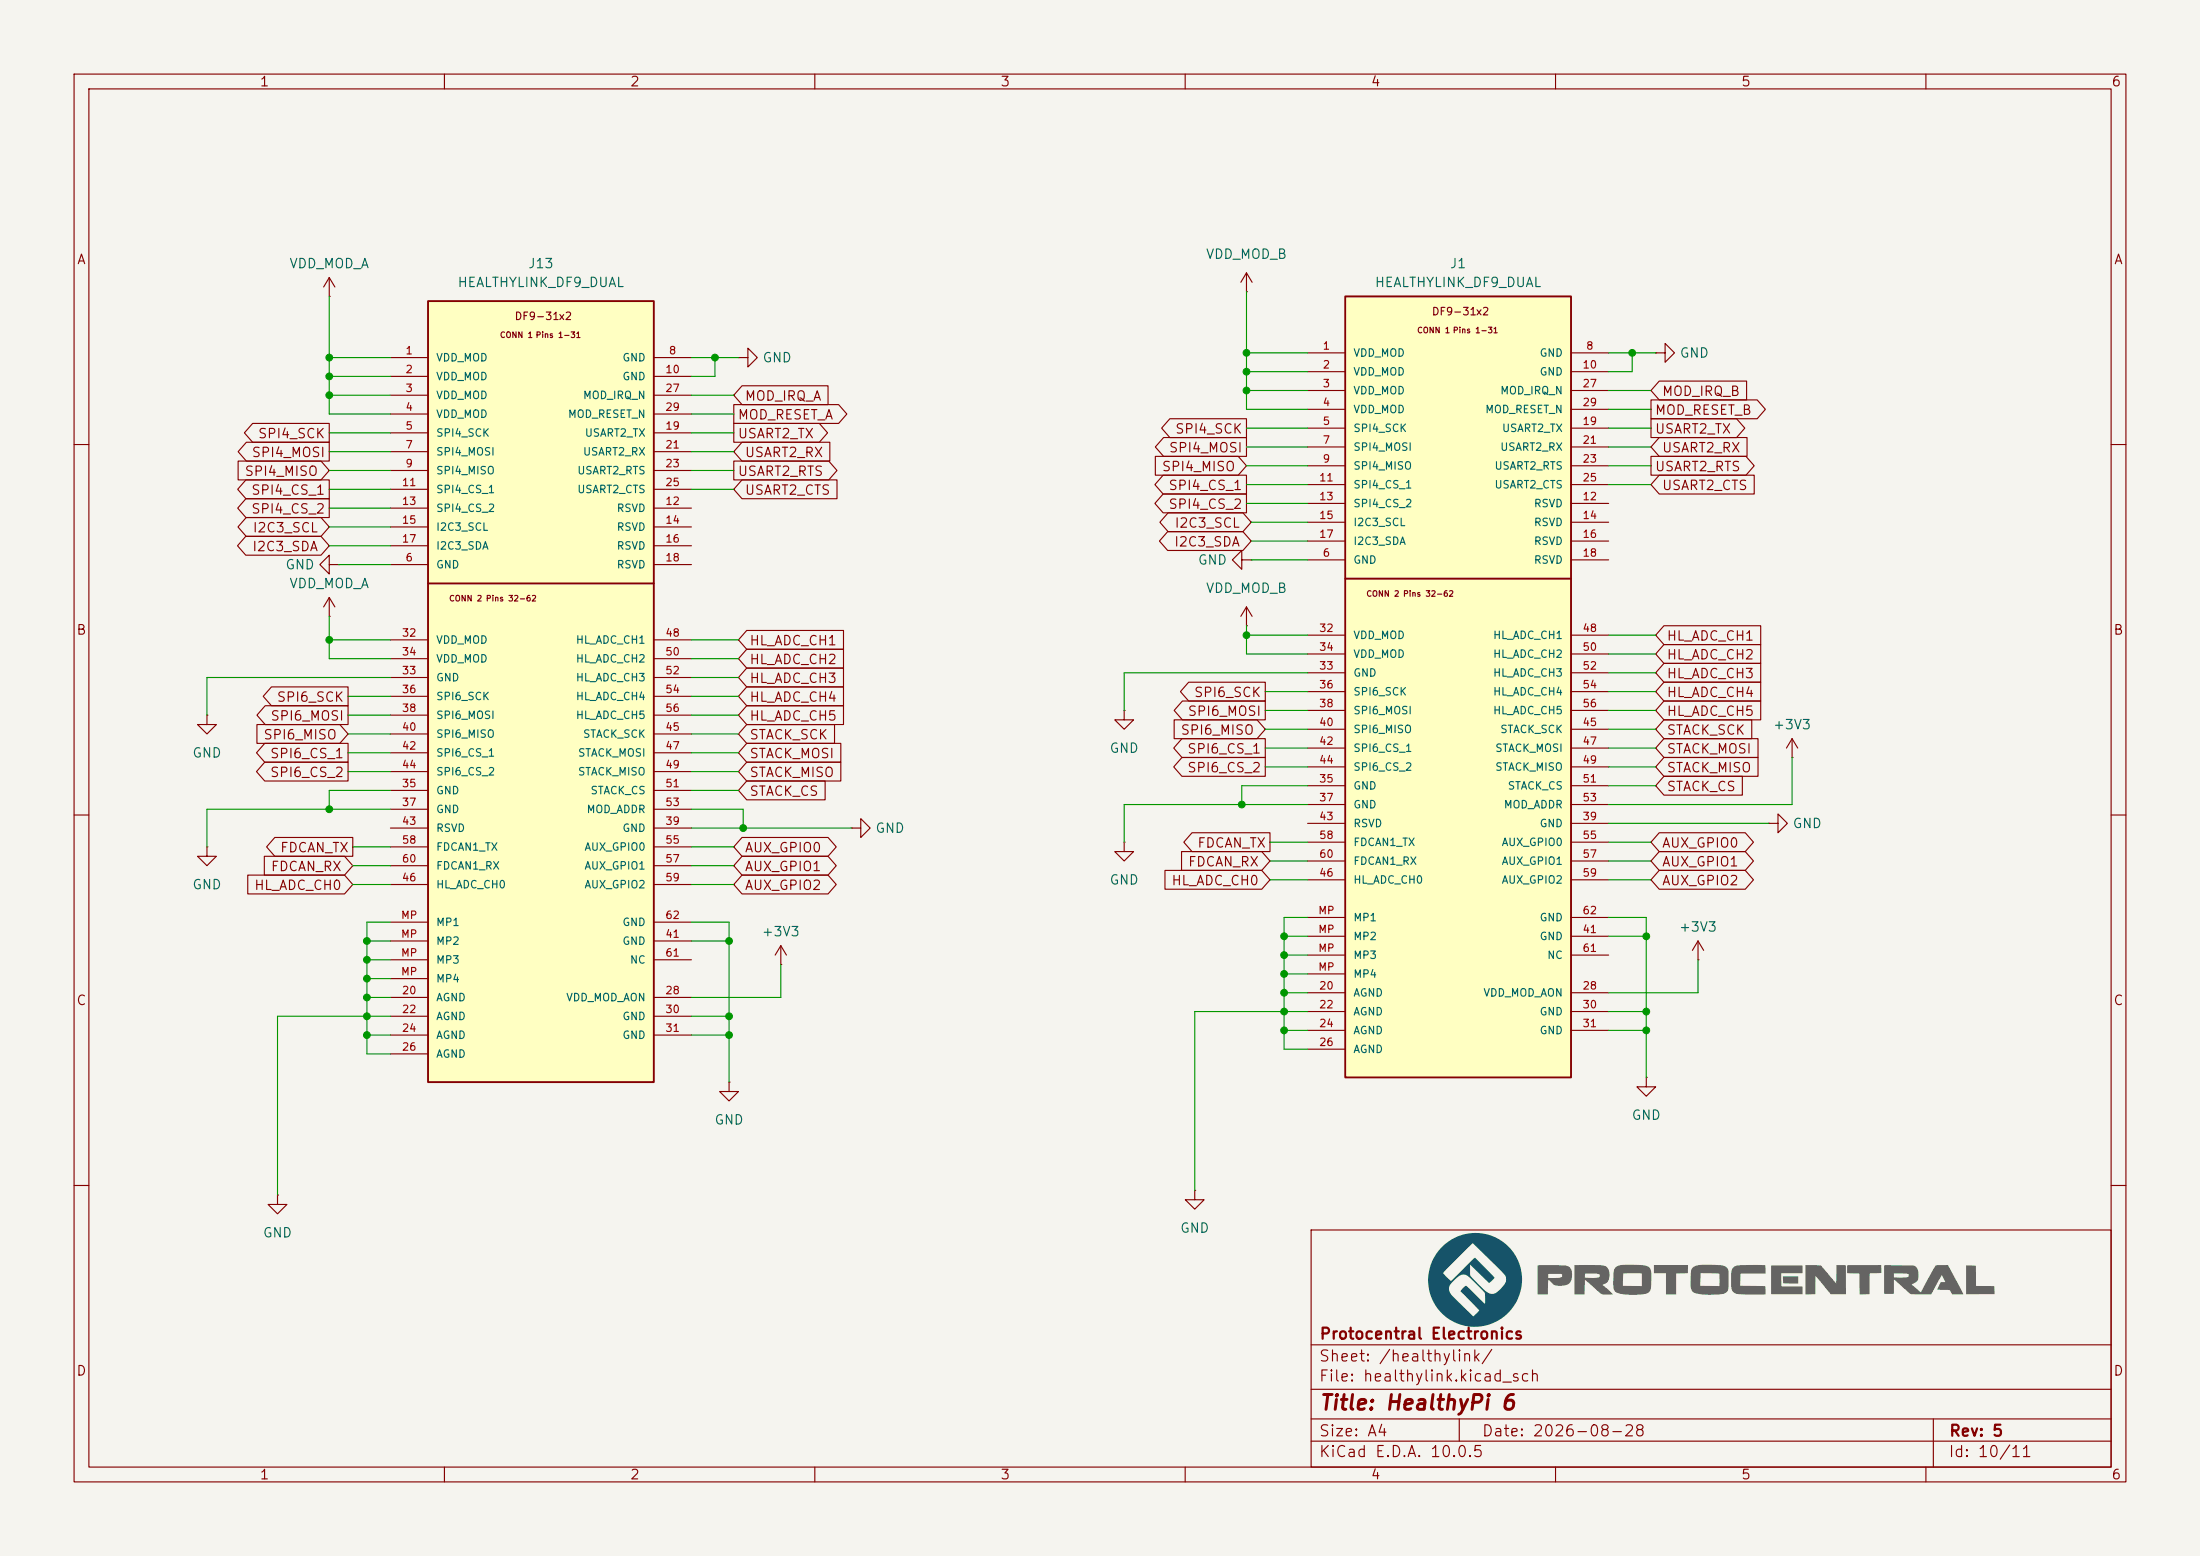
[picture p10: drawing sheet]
<svg xmlns="http://www.w3.org/2000/svg" width="297mm" height="210mm" viewBox="0 0 297 210" stroke-linecap="round" stroke-linejoin="round" font-family="sans-serif">
<path d="M0 0h297v210h-297z" fill="#f5f4ef" stroke="#f5f4ef" stroke-width=".14"/>
<g fill="none" stroke="#840000" stroke-width=".15">
<path d="M10 10h277v190h-277zM12 12h273v186h-273zM60 10v2M110 10v2M160 10v2M210 10v2M260 10v2M44.4 37.5v2.5M44.4 37.5l-.7 1.2M44.4 37.5l.8 1.2M168.3 39.4h.1M168.3 36.8l-.8 1.3"/>
<path d="M168.3 36.8l.7 1.3M168.3 36.8v2.6M44.4 40h.1M99.7 48.3h1.3v-1.3l1.2 1.3-1.2 1.2v-1.2M99.7 48.3h.1M10 60h2M44.4 76.2v1.3l-1.2-1.3 1.2-1.3v1.3h1.3M45.7 76.2h.1M285 60h2M27.9 96.5v1.3h-1.2l1.2 1.3 1.3-1.3h-1.3M27.9 96.5h.1M44.4 83.2h.1"/>
<path d="M44.4 80.6l-.7 1.3M44.4 80.6l.8 1.3M44.4 80.6v2.6M151.8 95.9v1.3h-1.3l1.3 1.2 1.2-1.2h-1.2M151.8 95.9h.1M241.9 99.7l-.7 1.3M241.9 99.7l.8 1.3M241.9 99.7v2.5M10 110h2M27.9 114.3v1.3h-1.2l1.2 1.2 1.3-1.2h-1.3M27.9 114.3h.1M114.9 111.8h1.3v-1.3l1.3 1.3-1.3 1.2v-1.2"/>
<path d="M114.9 111.8h.1M151.8 113.7v1.2h-1.3l1.3 1.3 1.2-1.3h-1.2M151.8 113.7h.1M238.8 111.1h1.2v-1.2l1.3 1.2-1.3 1.3v-1.3M238.8 111.1h.1M241.9 102.2h.1M285 110h2M105.4 130.2h.1M105.4 127.6l-.8 1.3M105.4 127.6l.8 1.3M105.4 127.6v2.6M222.2 145.4v1.3h1.3l-1.3 1.3-1.2-1.3h1.2"/>
<path d="M222.2 145.4h.1M10 160h2M37.5 161.3v1.3h1.2l-1.2 1.2-1.3-1.2h1.3M37.5 161.3h.1M161.3 160.7v1.2h1.3l-1.3 1.3-1.3-1.3h1.3M161.3 160.7h.1M177 166h108v32h-108zM285 160h2M60 198v2M110 198v2M160 198v2M177 194.5h108"/>
<path d="M177 191.5h108M177 187.5h108M177 181.5h108M197 191.5v3M210 198v2M260 198v2M261 191.5v6.5"/>
</g>
<path d="M194.6 168.4a6.3 6.3 0 0 1 8.4-.6 6.3 6.3 0 0 1 1.5 8.3 6.3 6.3 0 0 1-8.1 2.4 6.2 6.2 0 0 1-3.5-4.5h2.7a3.5 3.5 0 0 0 1.4 1.8l1.9 1.9 .8-.8-2.5-2.6 .2-.4a.52 .52 0 0 1 .6-.3l2.5 2.3a2.67 2.67 0 0 0-.2-1.5l-1.7-1.8a1.17 1.17 0 0 0-1.9-.1l-.2 .2a1.73 1.73 0 0 0-.9 1.3h-2.7l-.1-1.2 .1-1h1.9l1.1 1.1 3.2-3.2 2.4 2.4a.35 .35 0 0 1 .2 .4l-.7 .7-2.5-2.5v1.2a.79 .79 0 0 0 .5 .8l1.3 1.3a1.32 1.32 0 0 0 2.2 0l.2-.2a1.3 1.3 0 0 0 .5-1.7l-4.4-4.3-4 4h-1.9a6.2 6.2 0 0 1 1.7-3.4z" fill="#165369"/>
<g fill="#656463">
<path d="M207.6 170.8h.8a13.8 13.8 0 0 1 3.3 .1 1.63 1.63 0 0 1-.1 2.5 1.95 1.95 0 0 1-2.4-.5l-.2-.2-.1 2h-1.3v-2.2h2.9a.36 .36 0 0 0 .4-.5l-1.8-.1-.1 .1v.5h-1.4z"/>
<path d="M212.5 170.8l.8-.1a15 15 0 0 1 3.5 .2 1.52 1.52 0 0 1-.1 2.3l-.4 .2 1.5 1.3h-.9a1.32 1.32 0 0 1-1.4-.6l-1.5-1.4-.1 2h-1.4v-2.3l2.6 .1a1.1 1.1 0 0 0 .9-.2v-.1a.45 .45 0 0 0-.6-.3h-1.4v.5h-1.5z"/>
<path d="M218.2 171a3.7 3.7 0 0 1 2.2-.3h.7a2.3 2.3 0 0 1 1.7 .5 6.4 6.4 0 0 1-.1 3.1 3.2 3.2 0 0 1-2.3 .5l-.7-.1a2.15 2.15 0 0 1-1.8-.6l-.1-.6 3.9 .1v-1.7h-2.5l-.1 1.6h-1.3v-1.5a1.25 1.25 0 0 1 .4-1z"/>
<path d="M223.3 170.7h4.6l-.1 1.1-1.5 .1v2.8h-1.4v-2.9h-1.6z"/>
<path d="M228.5 171.1a3.3 3.3 0 0 1 2.2-.4h1.3a1.16 1.16 0 0 1 1.3 .8l.1 .3a5.4 5.4 0 0 1-.3 2.5 4.3 4.3 0 0 1-2.6 .4h-.7a1.47 1.47 0 0 1-1.5-.8l-.1-.4 3.9 .1v-1.7l-2.5-.1-.1 1.7h-1.3l.1-1.7z"/>
<path d="M234.1 171a4.4 4.4 0 0 1 2.2-.3l2 .1 .1 1.1h-3.4l-.1 1.6 3.4 .1 .1 1.1h-.7a13.8 13.8 0 0 1-3.5-.2 1.46 1.46 0 0 1-.5-1.5v-1.1a1.22 1.22 0 0 1 .4-.9z"/>
<path d="M240.7 172.3h2.1v.9h-.3a4 4 0 0 1-1.8-.1z"/>
<path d="M239.1 170.8h4.2v1h-2.8v1.8h2.8l.1 1.1h-4.3z"/>
<path d="M243.7 170.8h1.7a.53 .53 0 0 1 .7 .3l1.8 2.1v-2.4h1.3v3.9h-2l-2.1-2.5v2.5h-1.4z"/>
<path d="M249.4 170.8l4.6-.1v1.1l-1.6 .1v2.8h-1.3l-.1-2.8-1.6-.1z"/>
<path d="M254.4 170.8h3.4a.98 .98 0 0 1 1.2 1.2 1.15 1.15 0 0 1-.9 1.4l1.2 1 2-3.6 1.7-.1 2 4h-1.5l-.2-.4a.34 .34 0 0 0-.4-.2h-1.4l.5-1 .6-.1-.4-.9-1.5 2.6h-2.7l-2.3-2v1.9h-1.3v-2.7h1.3v.5h1.4a.4 .4 0 0 0 .4 0 .4 .4 0 0 0 .2-.4l-.8-.1h-2.5z"/>
<path d="M265.4 170.8h1.4v2.8h2.4l.1 1.1h-3.9z"/>
</g>
<path d="M167.6 75.6v-1.3l-1.2 1.3 1.2 1.2v-1.2h1.3M168.9 75.6h.1M168.3 84.5h.1M168.3 81.9l-.8 1.3M168.3 81.9l.7 1.3M168.3 81.9v2.6M229.2 129.5h.1M229.2 127l-.7 1.3M229.2 127l.8 1.3M229.2 127v2.5M98.4 146.1v1.2h1.3l-1.3 1.3-1.2-1.3h1.2M98.4 146.1h.1" fill="none" stroke="#840000" stroke-width=".15"/>
<path d="M181.6 40h30.5v105.4h-30.5z" fill="#ffffc2"/>
<path d="M181.6 40h30.5v105.4h-30.5zM181.6 78.1h30.5" fill="none" stroke="#840000" stroke-width=".25"/>
<g fill="none" stroke="#840000" stroke-width=".15">
<path d="M176.5 47.6h5.1M176.5 50.2h5.1M176.5 52.7h5.1M176.5 55.2h5.1M176.5 57.8h5.1M212.1 47.6h5.1M212.1 50.2h5.1M212.1 52.7h5.1M212.1 55.2h5.1M212.1 57.8h5.1M176.5 75.6h5.1M176.5 60.3h5.1"/>
<path d="M176.5 62.9h5.1M176.5 65.4h5.1M176.5 67.9h5.1M176.5 70.5h5.1M176.5 73h5.1M212.1 75.6h5.1M212.1 60.3h5.1M212.1 62.9h5.1M212.1 65.4h5.1M212.1 67.9h5.1M212.1 70.5h5.1M212.1 73h5.1"/>
<path d="M176.5 85.7h5.1M176.5 90.8h5.1M176.5 88.3h5.1M176.5 93.3h5.1M176.5 95.9h5.1M176.5 98.4h5.1M212.1 85.7h5.1M212.1 90.8h5.1M212.1 88.3h5.1M212.1 93.3h5.1M212.1 95.9h5.1M212.1 98.4h5.1"/>
<path d="M176.5 106h5.1M176.5 108.6h5.1M176.5 111.1h5.1M176.5 101h5.1M176.5 103.5h5.1M176.5 118.7h5.1M176.5 113.7h5.1M176.5 116.2h5.1M212.1 106h5.1M212.1 108.6h5.1M212.1 111.1h5.1M212.1 101h5.1"/>
<path d="M212.1 103.5h5.1M212.1 118.7h5.1M212.1 113.7h5.1M212.1 116.2h5.1M176.5 134h5.1M176.5 136.5h5.1M176.5 139.1h5.1M176.5 126.4h5.1M176.5 128.9h5.1M176.5 123.8h5.1M176.5 131.4h5.1M212.1 134h5.1"/>
<path d="M212.1 136.5h5.1M212.1 139.1h5.1M212.1 126.4h5.1M212.1 128.9h5.1M212.1 123.8h5.1M176.5 141.6h5.1"/>
</g>
<path d="M57.8 40.6h30.5v105.5h-30.5z" fill="#ffffc2"/>
<path d="M57.8 40.6h30.5v105.5h-30.5zM57.8 78.7h30.5" fill="none" stroke="#840000" stroke-width=".25"/>
<g fill="none" stroke="#840000" stroke-width=".15">
<path d="M33.3 59.7h11.1v2.5h-11.1l-1.2-1.2zM34.1 57.1h10.3v2.6h-10.3l-1.1-1.3zM52.7 48.3h5.1M52.7 50.8h5.1M52.7 53.3h5.1M52.7 55.9h5.1M52.7 58.4h5.1M88.3 48.3h5M88.3 50.8h5M88.3 53.3h5M88.3 55.9h5M88.3 58.4h5"/>
<path d="M99.1 57.1h11.5l1.1 1.3-1.1 1.3h-11.5zM99.1 54.6h14.1l1.1 1.3-1.1 1.3h-14.1zM100.2 52.1h11.6v2.5h-11.6l-1.1-1.3zM100.2 59.7h11.8v2.5h-11.8l-1.1-1.2zM157.1 59.1h11.2v2.5h-11.2l-1.1-1.3zM157.9 56.5h10.4v2.6h-10.4l-1.1-1.3zM222.9 56.5h11.5l1.2 1.3-1.2 1.3h-11.5zM222.9 54h14.3l1.1 1.2-1.1 1.3h-14.3zM223.5 47.6h1.3v-1.2l1.3 1.2-1.3 1.3v-1.3M223.5 47.6h.1M224 59.1h11.9v2.5h-11.9l-1.1-1.3zM224 51.4h11.8v2.6h-11.8l-1.1-1.3z"/>
<path d="M32.1 62.2h11.2l1.1 1.3-1.1 1.3h-11.2zM33.2 72.4h10.1l1.1 1.3-1.1 1.2h-10.1l-1.1-1.2zM33.2 67.3h11.2v2.6h-11.2l-1.1-1.3zM33.2 64.8h11.2v2.5h-11.2l-1.1-1.3zM33.2 69.8h10.1l1.1 1.3-1.1 1.3h-10.1l-1.1-1.3zM52.7 76.2h5.1M52.7 61h5.1M52.7 63.5h5.1M52.7 66h5.1M52.7 68.6h5.1M52.7 71.1h5.1M52.7 73.7h5.1"/>
<path d="M88.3 76.2h5M88.3 61h5M88.3 63.5h5M88.3 66h5M88.3 68.6h5M88.3 71.1h5M88.3 73.7h5M99.1 62.2h12.8l1.1 1.3-1.1 1.3h-12.8zM100.2 64.8h12.8v2.5h-12.8l-1.1-1.3zM156 61.6h11.2l1.1 1.3-1.1 1.2h-11.2zM157 66.7h11.3v2.5h-11.3l-1.1-1.3zM157 64.1h11.3v2.6h-11.3l-1.1-1.3z"/>
<path d="M157.6 71.8h10.2l1.1 1.2-1.1 1.3h-10.2l-1.1-1.3zM157.7 69.2h10.1l1.1 1.3-1.1 1.3h-10.1l-1.1-1.3zM222.9 61.6h12.8l1.1 1.3-1.1 1.2h-12.8zM224 64.1h12.8v2.6h-12.8l-1.1-1.3zM34.7 97.8h11.2l1.1 1.3-1.1 1.2h-11.2zM35.8 95.2h11.2v2.6h-11.2l-1.1-1.3zM36.6 92.7h10.4v2.6h-10.4l-1.1-1.3zM52.7 86.4h5.1M52.7 91.4h5.1M52.7 88.9h5.1M52.7 94h5.1M52.7 96.5h5.1"/>
<path d="M52.7 99.1h5.1M88.3 86.4h5M88.3 91.4h5M88.3 88.9h5M88.3 94h5M88.3 96.5h5M88.3 99.1h5M100.8 92.7h13.1v2.6h-13.1l-1.1-1.3zM100.8 87.6h13.1v2.6h-13.1l-1.1-1.3zM100.8 85.1h13.1v2.5h-13.1l-1.1-1.2zM100.8 95.2h13.1v2.6h-13.1l-1.1-1.3zM100.8 97.8h11.9v2.5h-11.9l-1.1-1.2z"/>
<path d="M100.8 90.2h13.1v2.5h-13.1l-1.1-1.3zM158.5 97.2h11.2l1.1 1.2-1.1 1.3h-11.2zM159.6 99.7h11.2v2.5h-11.2l-1.1-1.2zM159.6 94.6h11.2v2.6h-11.2l-1.1-1.3zM160.5 92.1h10.3v2.5h-10.3l-1.1-1.3zM224.6 97.2h11.9v2.5h-11.9l-1.1-1.3zM224.6 84.5h13.1v2.5h-13.1l-1.1-1.3zM224.6 87h13.1v2.5h-13.1l-1.1-1.2zM224.6 89.5h13.1v2.6h-13.1l-1.1-1.3zM224.6 92.1h13.1v2.5h-13.1l-1.1-1.3zM224.6 99.7h12.7v2.5h-12.7l-1.1-1.2zM224.6 94.6h13.1v2.6h-13.1l-1.1-1.3z"/>
<path d="M33.4 118.1h13.1l1.1 1.3-1.1 1.3h-13.1zM35.7 115.6h10.8l1.1 1.2-1.1 1.3h-10.8zM35.7 100.3h11.3v2.6h-11.3l-1.1-1.3zM35.7 102.9h11.3v2.5h-11.3l-1.1-1.3zM37.1 113h10.5v2.6h-10.5l-1.1-1.3zM52.7 106.7h5.1M52.7 109.2h5.1M52.7 111.8h5.1M52.7 101.6h5.1M52.7 104.1h5.1M52.7 119.4h5.1M52.7 114.3h5.1"/>
<path d="M52.7 116.8h5.1M88.3 106.7h5M88.3 109.2h5M88.3 111.8h5M88.3 101.6h5M88.3 104.1h5M88.3 119.4h5M88.3 114.3h5M88.3 116.8h5M100.2 113h11.6l1.1 1.3-1.1 1.3h-11.6l-1.1-1.3zM100.2 115.6h11.6l1.1 1.2-1.1 1.3h-11.6l-1.1-1.3zM100.2 118.1h11.6l1.1 1.3-1.1 1.3h-11.6l-1.1-1.3z"/>
<path d="M100.8 105.4h10.6v2.6h-10.6l-1.1-1.3zM100.8 102.9h12.7v2.5h-12.7l-1.1-1.3zM100.8 100.3h12.7v2.6h-12.7l-1.1-1.3zM157.3 117.5h13l1.1 1.2-1.1 1.3h-13zM159.5 114.9h10.8l1.1 1.3-1.1 1.3h-10.8zM159.6 102.2h11.2v2.6h-11.2l-1.1-1.3zM160.9 112.4h10.5v2.5h-10.5l-1.1-1.2zM224 114.9h11.6l1.1 1.3-1.1 1.3h-11.6l-1.1-1.3zM224 112.4h11.6l1.1 1.3-1.1 1.2h-11.6l-1.1-1.2zM224 117.5h11.6l1.1 1.2-1.1 1.3h-11.6l-1.1-1.3zM224.6 104.8h10.6v2.5h-10.6l-1.1-1.3zM224.6 102.2h12.7v2.6h-12.7l-1.1-1.3z"/>
<path d="M52.7 134.6h5.1M52.7 137.2h5.1M52.7 139.7h5.1M52.7 127h5.1M52.7 129.5h5.1M52.7 124.5h5.1M52.7 132.1h5.1M88.3 134.6h5M88.3 137.2h5M88.3 139.7h5M88.3 127h5M88.3 129.5h5"/>
<path d="M88.3 124.5h5M52.7 142.2h5.1"/>
</g>
<g fill="none" stroke="#009600" stroke-width=".15">
<path d="M168.3 39.4v15.8h8.2M44.4 48.3h8.3M44.4 40v15.9h8.3M44.4 53.3h8.3M44.4 50.8h8.3M44.4 58.4h8.3M93.3 48.3h6.4M93.3 55.9h5.8M93.3 53.3h5.8M93.3 58.4h5.8M96.5 48.3v2.5h-3.2M168.3 57.8h8.2"/>
<path d="M168.3 50.2h8.2M168.3 47.6h8.2M168.3 52.7h8.2M217.2 55.2h5.7M217.2 57.8h5.7M217.2 47.6h6.3M217.2 52.7h5.7M220.3 47.6v2.6h-3.1M44.4 61h8.3M44.4 63.5h8.3M44.4 73.7h8.3M44.4 71.1h8.3"/>
<path d="M44.4 66h8.3M44.4 68.6h8.3M45.7 76.2h7M93.3 61h5.8M93.3 63.5h5.8M93.3 66h5.8M168.3 67.9h8.2M168.3 65.4h8.2M168.3 62.9h8.2M168.3 60.3h8.2M168.9 75.6h7.6M168.9 73h7.6"/>
<path d="M168.9 70.5h7.6M217.2 65.4h5.7M217.2 62.9h5.7M217.2 60.3h5.7M44.4 83.2v5.7h8.3M44.4 86.4h8.3M47 99.1h5.7M47 94h5.7M47 96.5h5.7M52.7 91.4h-24.8v5.1M93.3 99.1h6.4M93.3 94h6.4"/>
<path d="M93.3 96.5h6.4M93.3 91.4h6.4M93.3 88.9h6.4M93.3 86.4h6.4M168.3 85.7h8.2M168.3 84.5v3.8h8.2M170.8 98.4h5.7M170.8 93.3h5.7M170.8 95.9h5.7M176.5 90.8h-24.7v5.1M217.2 98.4h6.3M217.2 85.7h6.3"/>
<path d="M217.2 88.3h6.3M217.2 93.3h6.3M217.2 90.8h6.3M217.2 95.9h6.3M47 104.1h5.7M47 101.6h5.7M47.6 116.8h5.1M47.6 114.3h5.1M47.6 119.4h5.1M52.7 106.7h-8.3v2.5M52.7 109.2h-24.8v5.1M93.3 109.2h7v2.6"/>
<path d="M93.3 111.8h21.6M93.3 116.8h5.8M93.3 114.3h5.8M93.3 119.4h5.8M93.3 104.1h6.4M93.3 106.7h6.4M93.3 101.6h6.4M170.8 103.5h5.7M170.8 101h5.7M171.4 116.2h5.1M171.4 113.7h5.1M171.4 118.7h5.1"/>
<path d="M176.5 108.6h-24.7v5.1M176.5 106h-8.9v2.6M217.2 103.5h6.3M217.2 101h6.3M217.2 106h6.3M217.2 116.2h5.7M217.2 113.7h5.7M217.2 118.7h5.7M217.2 111.1h21.6M241.9 102.2v6.4h-24.7M49.5 139.7h3.2M49.5 127h3.2"/>
<path d="M49.5 134.6h3.2M49.5 129.5h3.2M49.5 132.1h3.2M52.7 137.2h-15.2v24.1M52.7 124.5h-3.2v17.7h3.2M93.3 137.2h5.1M93.3 139.7h5.1M93.3 124.5h5.1v21.6M93.3 127h5.1M105.4 130.2v4.4h-12.1M173.4 139.1h3.1M173.4 134h3.1"/>
<path d="M173.4 126.4h3.1M173.4 128.9h3.1M173.4 131.4h3.1M176.5 136.5h-15.2v24.2M176.5 123.8h-3.1v17.8h3.1M217.2 123.8h5v21.6M217.2 139.1h5M217.2 136.5h5M217.2 126.4h5M229.2 129.5v4.5h-12"/>
</g>
<g fill="#009600" stroke="#009600" stroke-width=".14">
<circle cx="96.5" cy="48.3" r=".46"/>
<circle cx="44.4" cy="48.3" r=".46"/>
<circle cx="168.3" cy="47.6" r=".46"/>
<circle cx="220.3" cy="47.6" r=".46"/>
<circle cx="168.3" cy="52.7" r=".46"/>
<circle cx="168.3" cy="50.2" r=".46"/>
<circle cx="98.4" cy="127" r=".46"/>
<circle cx="98.4" cy="137.2" r=".46"/>
<circle cx="100.3" cy="111.8" r=".46"/>
<circle cx="168.3" cy="85.7" r=".46"/>
<circle cx="167.6" cy="108.6" r=".46"/>
<circle cx="222.2" cy="139.1" r=".46"/>
<circle cx="222.2" cy="136.5" r=".46"/>
<circle cx="222.2" cy="126.4" r=".46"/>
<circle cx="49.5" cy="129.5" r=".46"/>
<circle cx="49.5" cy="127" r=".46"/>
<circle cx="49.5" cy="132.1" r=".46"/>
<circle cx="49.5" cy="134.6" r=".46"/>
<circle cx="49.5" cy="139.7" r=".46"/>
<circle cx="49.5" cy="137.2" r=".46"/>
<circle cx="44.4" cy="109.2" r=".46"/>
<circle cx="44.4" cy="86.4" r=".46"/>
<circle cx="44.4" cy="53.3" r=".46"/>
<circle cx="44.4" cy="50.8" r=".46"/>
<circle cx="173.4" cy="128.9" r=".46"/>
<circle cx="173.4" cy="134" r=".46"/>
<circle cx="173.4" cy="139.1" r=".46"/>
<circle cx="173.4" cy="131.4" r=".46"/>
<circle cx="173.4" cy="136.5" r=".46"/>
<circle cx="98.4" cy="139.7" r=".46"/>
<circle cx="173.4" cy="126.4" r=".46"/>
</g>
<text font-size="2" fill="#840000" x="178" y="190.8">Title: HealthyPi 6</text>
<g font-size="1.5" fill="#840000">
<text x="178" y="184.1">Sheet: /healthylink/</text>
<text x="178" y="181.1">Protocentral Electronics</text>
<text x="178" y="186.8">File: healthylink.kicad_sch</text>
<text x="178" y="197">KiCad E.D.A. 10.0.5</text>
<text x="178" y="194.2">Size: A4</text>
<text x="200" y="194.2">Date: 2026-08-28</text>
<text x="263" y="197">Id: 10/11</text>
<text x="263" y="194.2">Rev: 5</text>
</g>
<g font-size="1.3" fill="#840000">
<text x="35" y="12">1</text>
<text x="85" y="12">2</text>
<text x="135" y="12">3</text>
<text x="185" y="12">4</text>
<text x="235" y="12">5</text>
<text x="285" y="12">6</text>
<text x="10.3" y="36">A</text>
<text x="285.3" y="36">A</text>
<text x="224.3" y="53.8">MOD_IRQ_B</text>
<text x="34.7" y="59.5">SPI4_SCK</text>
<text x="99.5" y="59.5">USART2_TX</text>
<text x="99.5" y="56.9">MOD_RESET_A</text>
<text x="100.5" y="54.4">MOD_IRQ_A</text>
<text x="158.6" y="58.8">SPI4_SCK</text>
<text x="223.3" y="58.8">USART2_TX</text>
<text x="223.3" y="56.3">MOD_RESET_B</text>
<text x="32.9" y="64.6">SPI4_MISO</text>
<text x="33.9" y="62">SPI4_MOSI</text>
<text x="99.5" y="64.6">USART2_RTS</text>
<text x="100.5" y="62">USART2_RX</text>
<text x="156.8" y="63.9">SPI4_MISO</text>
<text x="157.7" y="61.4">SPI4_MOSI</text>
<text x="223.3" y="63.9">USART2_RTS</text>
<text x="224.3" y="61.4">USART2_RX</text>
<text x="33.8" y="69.6">SPI4_CS_2</text>
<text x="33.8" y="67.1">SPI4_CS_1</text>
<text x="100.5" y="67.1">USART2_CTS</text>
<text x="157.7" y="69">SPI4_CS_2</text>
<text x="157.7" y="66.5">SPI4_CS_1</text>
<text x="158.5" y="71.5">I2C3_SCL</text>
<text x="224.3" y="66.5">USART2_CTS</text>
<text x="34" y="74.7">I2C3_SDA</text>
<text x="34" y="72.2">I2C3_SCL</text>
<text x="158.4" y="74.1">I2C3_SDA</text>
<text x="10.2" y="86">B</text>
<text x="101.1" y="90">HL_ADC_CH2</text>
<text x="101.1" y="87.4">HL_ADC_CH1</text>
<text x="224.9" y="86.8">HL_ADC_CH1</text>
<text x="224.9" y="89.3">HL_ADC_CH2</text>
<text x="285.2" y="86">B</text>
<text x="37.3" y="95">SPI6_SCK</text>
<text x="101.1" y="95">HL_ADC_CH4</text>
<text x="101.1" y="92.5">HL_ADC_CH3</text>
<text x="161.1" y="94.4">SPI6_SCK</text>
<text x="224.9" y="91.9">HL_ADC_CH3</text>
<text x="224.9" y="94.4">HL_ADC_CH4</text>
<text x="35.5" y="100.1">SPI6_MISO</text>
<text x="36.4" y="97.6">SPI6_MOSI</text>
<text x="101.1" y="97.6">HL_ADC_CH5</text>
<text x="101.1" y="100.1">STACK_SCK</text>
<text x="159.3" y="99.5">SPI6_MISO</text>
<text x="160.3" y="96.9">SPI6_MOSI</text>
<text x="224.9" y="99.5">STACK_SCK</text>
<text x="224.9" y="96.9">HL_ADC_CH5</text>
<text x="36.4" y="102.7">SPI6_CS_1</text>
<text x="36.4" y="105.2">SPI6_CS_2</text>
<text x="101.1" y="107.7">STACK_CS</text>
<text x="101.1" y="105.2">STACK_MISO</text>
<text x="101.1" y="102.7">STACK_MOSI</text>
<text x="160.2" y="102">SPI6_CS_1</text>
<text x="160.2" y="104.6">SPI6_CS_2</text>
<text x="224.9" y="107.1">STACK_CS</text>
<text x="224.9" y="104.6">STACK_MISO</text>
<text x="224.9" y="102">STACK_MOSI</text>
<text x="36.5" y="117.9">FDCAN_RX</text>
<text x="37.7" y="115.4">FDCAN_TX</text>
<text x="100.5" y="115.4">AUX_GPIO0</text>
<text x="100.5" y="117.9">AUX_GPIO1</text>
<text x="158.1" y="119.8">HL_ADC_CH0</text>
<text x="160.3" y="117.3">FDCAN_RX</text>
<text x="161.6" y="114.7">FDCAN_TX</text>
<text x="224.3" y="117.3">AUX_GPIO1</text>
<text x="224.3" y="114.7">AUX_GPIO0</text>
<text x="224.3" y="119.8">AUX_GPIO2</text>
<text x="34.2" y="120.4">HL_ADC_CH0</text>
<text x="100.5" y="120.4">AUX_GPIO2</text>
<text x="10.2" y="136">C</text>
<text x="285.2" y="136">C</text>
<text x="10.2" y="186">D</text>
<text x="285.2" y="186">D</text>
<text x="35" y="200">1</text>
<text x="85" y="200">2</text>
<text x="135" y="200">3</text>
<text x="185" y="200">4</text>
<text x="235" y="200">5</text>
<text x="285" y="200">6</text>
</g>
<g font-size="1.3" fill="#006464">
<text x="162.7" y="35.3">VDD_MOD_B</text>
<text x="39" y="36.5">VDD_MOD_A</text>
<text x="61.7" y="39.1">HEALTHYLINK_DF9_DUAL</text>
<text x="71.2" y="36.5">J13</text>
<text x="185.5" y="39.1">HEALTHYLINK_DF9_DUAL</text>
<text x="195.6" y="36.5">J1</text>
<text x="102.9" y="49.2">GND</text>
<text x="226.7" y="48.6">GND</text>
<text x="38.4" y="77.2">GND</text>
<text x="161.6" y="76.5">GND</text>
<text x="39" y="79.7">VDD_MOD_A</text>
<text x="162.7" y="80.3">VDD_MOD_B</text>
<text x="149.7" y="101.9">GND</text>
<text x="239.3" y="98.8">+3V3</text>
<text x="25.9" y="102.6">GND</text>
<text x="118.1" y="112.7">GND</text>
<text x="241.9" y="112.1">GND</text>
<text x="149.7" y="119.7">GND</text>
<text x="25.9" y="120.3">GND</text>
<text x="102.7" y="126.7">+3V3</text>
<text x="226.6" y="126.1">+3V3</text>
<text x="96.4" y="152.1">GND</text>
<text x="220.2" y="151.5">GND</text>
<text x="35.4" y="167.3">GND</text>
<text x="159.2" y="166.7">GND</text>
</g>
<g font-size="1" fill="#840000">
<text x="69.4" y="43.4">DF9-31x2</text>
<text x="193.2" y="42.8">DF9-31x2</text>
</g>
<g font-size="1" fill="#a90000">
<text x="178.5" y="47.4">1</text>
<text x="214" y="47.4">8</text>
<text x="54.7" y="48.1">1</text>
<text x="54.7" y="50.6">2</text>
<text x="54.7" y="53.2">3</text>
<text x="89.7" y="50.6">10</text>
<text x="89.7" y="53.2">27</text>
<text x="90.2" y="48.1">8</text>
<text x="178.5" y="50">2</text>
<text x="178.5" y="52.5">3</text>
<text x="213.6" y="50">10</text>
<text x="213.6" y="52.5">27</text>
<text x="54.7" y="55.7">4</text>
<text x="54.7" y="58.2">5</text>
<text x="89.7" y="58.2">19</text>
<text x="89.7" y="55.7">29</text>
<text x="178.5" y="55.1">4</text>
<text x="178.5" y="57.6">5</text>
<text x="213.6" y="57.6">19</text>
<text x="213.6" y="55.1">29</text>
<text x="54.2" y="65.9">11</text>
<text x="54.7" y="60.8">7</text>
<text x="54.7" y="63.3">9</text>
<text x="89.7" y="60.8">21</text>
<text x="89.7" y="63.3">23</text>
<text x="89.7" y="65.9">25</text>
<text x="178" y="65.2">11</text>
<text x="178.5" y="60.1">7</text>
<text x="178.5" y="62.7">9</text>
<text x="213.6" y="60.1">21</text>
<text x="213.6" y="62.7">23</text>
<text x="213.6" y="65.2">25</text>
<text x="54.2" y="68.4">13</text>
<text x="54.2" y="70.9">15</text>
<text x="89.7" y="68.4">12</text>
<text x="89.7" y="70.9">14</text>
<text x="178" y="67.8">13</text>
<text x="178" y="70.3">15</text>
<text x="213.6" y="67.8">12</text>
<text x="213.6" y="70.3">14</text>
<text x="54.2" y="73.5">17</text>
<text x="54.7" y="76">6</text>
<text x="89.7" y="73.5">16</text>
<text x="89.7" y="76">18</text>
<text x="178" y="72.8">17</text>
<text x="178.5" y="75.4">6</text>
<text x="213.6" y="72.8">16</text>
<text x="213.6" y="75.4">18</text>
<text x="54.2" y="86.2">32</text>
<text x="54.2" y="88.7">34</text>
<text x="89.7" y="86.2">48</text>
<text x="89.7" y="88.7">50</text>
<text x="178" y="85.5">32</text>
<text x="178" y="88.1">34</text>
<text x="213.6" y="85.5">48</text>
<text x="213.6" y="88.1">50</text>
<text x="54.2" y="91.3">33</text>
<text x="54.2" y="93.8">36</text>
<text x="89.7" y="91.3">52</text>
<text x="89.7" y="93.8">54</text>
<text x="178" y="90.6">33</text>
<text x="178" y="93.2">36</text>
<text x="178" y="95.7">38</text>
<text x="213.6" y="90.6">52</text>
<text x="213.6" y="93.2">54</text>
<text x="213.6" y="95.7">56</text>
<text x="54.2" y="96.3">38</text>
<text x="54.2" y="98.9">40</text>
<text x="54.2" y="101.4">42</text>
<text x="89.7" y="98.9">45</text>
<text x="89.7" y="101.4">47</text>
<text x="89.7" y="96.3">56</text>
<text x="178" y="98.2">40</text>
<text x="178" y="100.8">42</text>
<text x="213.6" y="98.2">45</text>
<text x="213.6" y="100.8">47</text>
<text x="54.2" y="106.5">35</text>
<text x="54.2" y="104">44</text>
<text x="89.7" y="104">49</text>
<text x="89.7" y="106.5">51</text>
<text x="178" y="105.9">35</text>
<text x="178" y="103.3">44</text>
<text x="213.6" y="103.3">49</text>
<text x="213.6" y="105.9">51</text>
<text x="54.2" y="109">37</text>
<text x="54.2" y="111.6">43</text>
<text x="89.7" y="111.6">39</text>
<text x="89.7" y="109">53</text>
<text x="178" y="108.4">37</text>
<text x="178" y="110.9">43</text>
<text x="178" y="113.5">58</text>
<text x="213.6" y="110.9">39</text>
<text x="213.6" y="108.4">53</text>
<text x="213.6" y="113.5">55</text>
<text x="54.2" y="119.2">46</text>
<text x="54.2" y="114.1">58</text>
<text x="54.2" y="116.7">60</text>
<text x="89.7" y="114.1">55</text>
<text x="89.7" y="116.7">57</text>
<text x="89.7" y="119.2">59</text>
<text x="178" y="118.6">46</text>
<text x="178" y="116">60</text>
<text x="213.6" y="116">57</text>
<text x="213.6" y="118.6">59</text>
<text x="54.1" y="124.3">MP</text>
<text x="89.7" y="124.3">62</text>
<text x="177.9" y="123.6">MP</text>
<text x="213.6" y="123.6">62</text>
<text x="54.1" y="126.8">MP</text>
<text x="54.1" y="129.4">MP</text>
<text x="54.1" y="131.9">MP</text>
<text x="89.7" y="126.8">41</text>
<text x="89.7" y="129.4">61</text>
<text x="177.9" y="126.2">MP</text>
<text x="177.9" y="128.7">MP</text>
<text x="177.9" y="131.3">MP</text>
<text x="213.6" y="126.2">41</text>
<text x="213.6" y="128.7">61</text>
<text x="54.2" y="134.4">20</text>
<text x="54.2" y="137">22</text>
<text x="89.7" y="134.4">28</text>
<text x="89.7" y="137">30</text>
<text x="178" y="133.8">20</text>
<text x="178" y="136.3">22</text>
<text x="213.6" y="133.8">28</text>
<text x="213.6" y="136.3">30</text>
<text x="54.2" y="139.5">24</text>
<text x="54.2" y="142.1">26</text>
<text x="89.7" y="139.5">31</text>
<text x="178" y="138.9">24</text>
<text x="178" y="141.4">26</text>
<text x="213.6" y="138.9">31</text>
</g>
<g font-size="1" fill="#006464">
<text x="58.8" y="49">VDD_MOD</text>
<text x="58.8" y="51.6">VDD_MOD</text>
<text x="84" y="49">GND</text>
<text x="84" y="51.6">GND</text>
<text x="182.6" y="48.4">VDD_MOD</text>
<text x="182.6" y="50.9">VDD_MOD</text>
<text x="182.6" y="53.5">VDD_MOD</text>
<text x="202.5" y="53.5">MOD_IRQ_N</text>
<text x="207.8" y="48.4">GND</text>
<text x="207.8" y="50.9">GND</text>
<text x="58.8" y="54.1">VDD_MOD</text>
<text x="58.8" y="56.6">VDD_MOD</text>
<text x="58.8" y="59.2">SPI4_SCK</text>
<text x="76.6" y="56.6">MOD_RESET_N</text>
<text x="78.6" y="54.1">MOD_IRQ_N</text>
<text x="78.9" y="59.2">USART2_TX</text>
<text x="182.6" y="56">VDD_MOD</text>
<text x="182.6" y="58.6">SPI4_SCK</text>
<text x="200.4" y="56">MOD_RESET_N</text>
<text x="202.7" y="58.6">USART2_TX</text>
<text x="58.8" y="61.7">SPI4_MOSI</text>
<text x="58.8" y="64.3">SPI4_MISO</text>
<text x="77.9" y="64.3">USART2_RTS</text>
<text x="78.6" y="61.7">USART2_RX</text>
<text x="182.6" y="61.1">SPI4_MOSI</text>
<text x="182.6" y="63.6">SPI4_MISO</text>
<text x="201.7" y="63.6">USART2_RTS</text>
<text x="202.5" y="61.1">USART2_RX</text>
<text x="58.8" y="66.8">SPI4_CS_1</text>
<text x="58.8" y="69.3">SPI4_CS_2</text>
<text x="58.8" y="71.9">I2C3_SCL</text>
<text x="77.9" y="66.8">USART2_CTS</text>
<text x="83.2" y="69.3">RSVD</text>
<text x="83.2" y="71.9">RSVD</text>
<text x="182.6" y="66.2">SPI4_CS_1</text>
<text x="182.6" y="68.7">SPI4_CS_2</text>
<text x="182.6" y="71.3">I2C3_SCL</text>
<text x="201.7" y="66.2">USART2_CTS</text>
<text x="207" y="68.7">RSVD</text>
<text x="207" y="71.3">RSVD</text>
<text x="58.8" y="77">GND</text>
<text x="58.8" y="74.4">I2C3_SDA</text>
<text x="83.2" y="74.4">RSVD</text>
<text x="83.2" y="77">RSVD</text>
<text x="182.6" y="76.3">GND</text>
<text x="182.6" y="73.8">I2C3_SDA</text>
<text x="207" y="73.8">RSVD</text>
<text x="207" y="76.3">RSVD</text>
<text x="58.8" y="87.1">VDD_MOD</text>
<text x="58.8" y="89.7">VDD_MOD</text>
<text x="77.7" y="87.1">HL_ADC_CH1</text>
<text x="77.7" y="89.7">HL_ADC_CH2</text>
<text x="182.6" y="86.5">VDD_MOD</text>
<text x="182.6" y="89">VDD_MOD</text>
<text x="201.5" y="86.5">HL_ADC_CH1</text>
<text x="201.5" y="89">HL_ADC_CH2</text>
<text x="58.8" y="92.2">GND</text>
<text x="58.8" y="94.7">SPI6_SCK</text>
<text x="77.7" y="92.2">HL_ADC_CH3</text>
<text x="77.7" y="94.7">HL_ADC_CH4</text>
<text x="182.6" y="91.6">GND</text>
<text x="182.6" y="94.1">SPI6_SCK</text>
<text x="201.5" y="91.6">HL_ADC_CH3</text>
<text x="201.5" y="94.1">HL_ADC_CH4</text>
<text x="58.8" y="97.3">SPI6_MOSI</text>
<text x="58.8" y="99.8">SPI6_MISO</text>
<text x="77.7" y="97.3">HL_ADC_CH5</text>
<text x="78.6" y="99.8">STACK_SCK</text>
<text x="182.6" y="96.7">SPI6_MOSI</text>
<text x="182.6" y="99.2">SPI6_MISO</text>
<text x="182.6" y="101.7">SPI6_CS_1</text>
<text x="201.5" y="96.7">HL_ADC_CH5</text>
<text x="201.8" y="101.7">STACK_MOSI</text>
<text x="202.5" y="99.2">STACK_SCK</text>
<text x="58.8" y="107.4">GND</text>
<text x="58.8" y="102.4">SPI6_CS_1</text>
<text x="58.8" y="104.9">SPI6_CS_2</text>
<text x="78" y="102.4">STACK_MOSI</text>
<text x="78" y="104.9">STACK_MISO</text>
<text x="79.6" y="107.4">STACK_CS</text>
<text x="182.6" y="106.8">GND</text>
<text x="182.6" y="104.3">SPI6_CS_2</text>
<text x="201.8" y="104.3">STACK_MISO</text>
<text x="203.5" y="106.8">STACK_CS</text>
<text x="58.8" y="110">GND</text>
<text x="58.8" y="112.5">RSVD</text>
<text x="79.1" y="110">MOD_ADDR</text>
<text x="84" y="112.5">GND</text>
<text x="182.6" y="109.4">GND</text>
<text x="182.6" y="111.9">RSVD</text>
<text x="202.9" y="109.4">MOD_ADDR</text>
<text x="207.8" y="111.9">GND</text>
<text x="58.8" y="115.1">FDCAN1_TX</text>
<text x="58.8" y="117.6">FDCAN1_RX</text>
<text x="78.8" y="115.1">AUX_GPIO0</text>
<text x="78.8" y="117.6">AUX_GPIO1</text>
<text x="182.6" y="119.5">HL_ADC_CH0</text>
<text x="182.6" y="114.4">FDCAN1_TX</text>
<text x="182.6" y="117">FDCAN1_RX</text>
<text x="202.6" y="114.4">AUX_GPIO0</text>
<text x="202.6" y="117">AUX_GPIO1</text>
<text x="202.6" y="119.5">AUX_GPIO2</text>
<text x="58.8" y="120.1">HL_ADC_CH0</text>
<text x="58.8" y="125.2">MP1</text>
<text x="78.8" y="120.1">AUX_GPIO2</text>
<text x="84" y="125.2">GND</text>
<text x="182.6" y="124.6">MP1</text>
<text x="207.8" y="124.6">GND</text>
<text x="58.8" y="127.8">MP2</text>
<text x="58.8" y="130.3">MP3</text>
<text x="84" y="127.8">GND</text>
<text x="85" y="130.3">NC</text>
<text x="182.6" y="127.1">MP2</text>
<text x="182.6" y="129.7">MP3</text>
<text x="207.8" y="127.1">GND</text>
<text x="208.8" y="129.7">NC</text>
<text x="58.8" y="135.4">AGND</text>
<text x="58.8" y="137.9">AGND</text>
<text x="58.8" y="132.8">MP4</text>
<text x="76.4" y="135.4">VDD_MOD_AON</text>
<text x="84" y="137.9">GND</text>
<text x="182.6" y="134.8">AGND</text>
<text x="182.6" y="137.3">AGND</text>
<text x="182.6" y="132.2">MP4</text>
<text x="200.2" y="134.8">VDD_MOD_AON</text>
<text x="207.8" y="137.3">GND</text>
<text x="58.8" y="140.5">AGND</text>
<text x="58.8" y="143">AGND</text>
<text x="84" y="140.5">GND</text>
<text x="182.6" y="139.8">AGND</text>
<text x="182.6" y="142.4">AGND</text>
<text x="207.8" y="139.8">GND</text>
</g>
<g font-size=".8" fill="#840000">
<text x="67.4" y="45.8">CONN 1 Pins 1-31</text>
<text x="191.2" y="45.2">CONN 1 Pins 1-31</text>
<text x="60.6" y="81.3">CONN 2 Pins 32-62</text>
<text x="184.4" y="80.7">CONN 2 Pins 32-62</text>
</g>
</svg>
